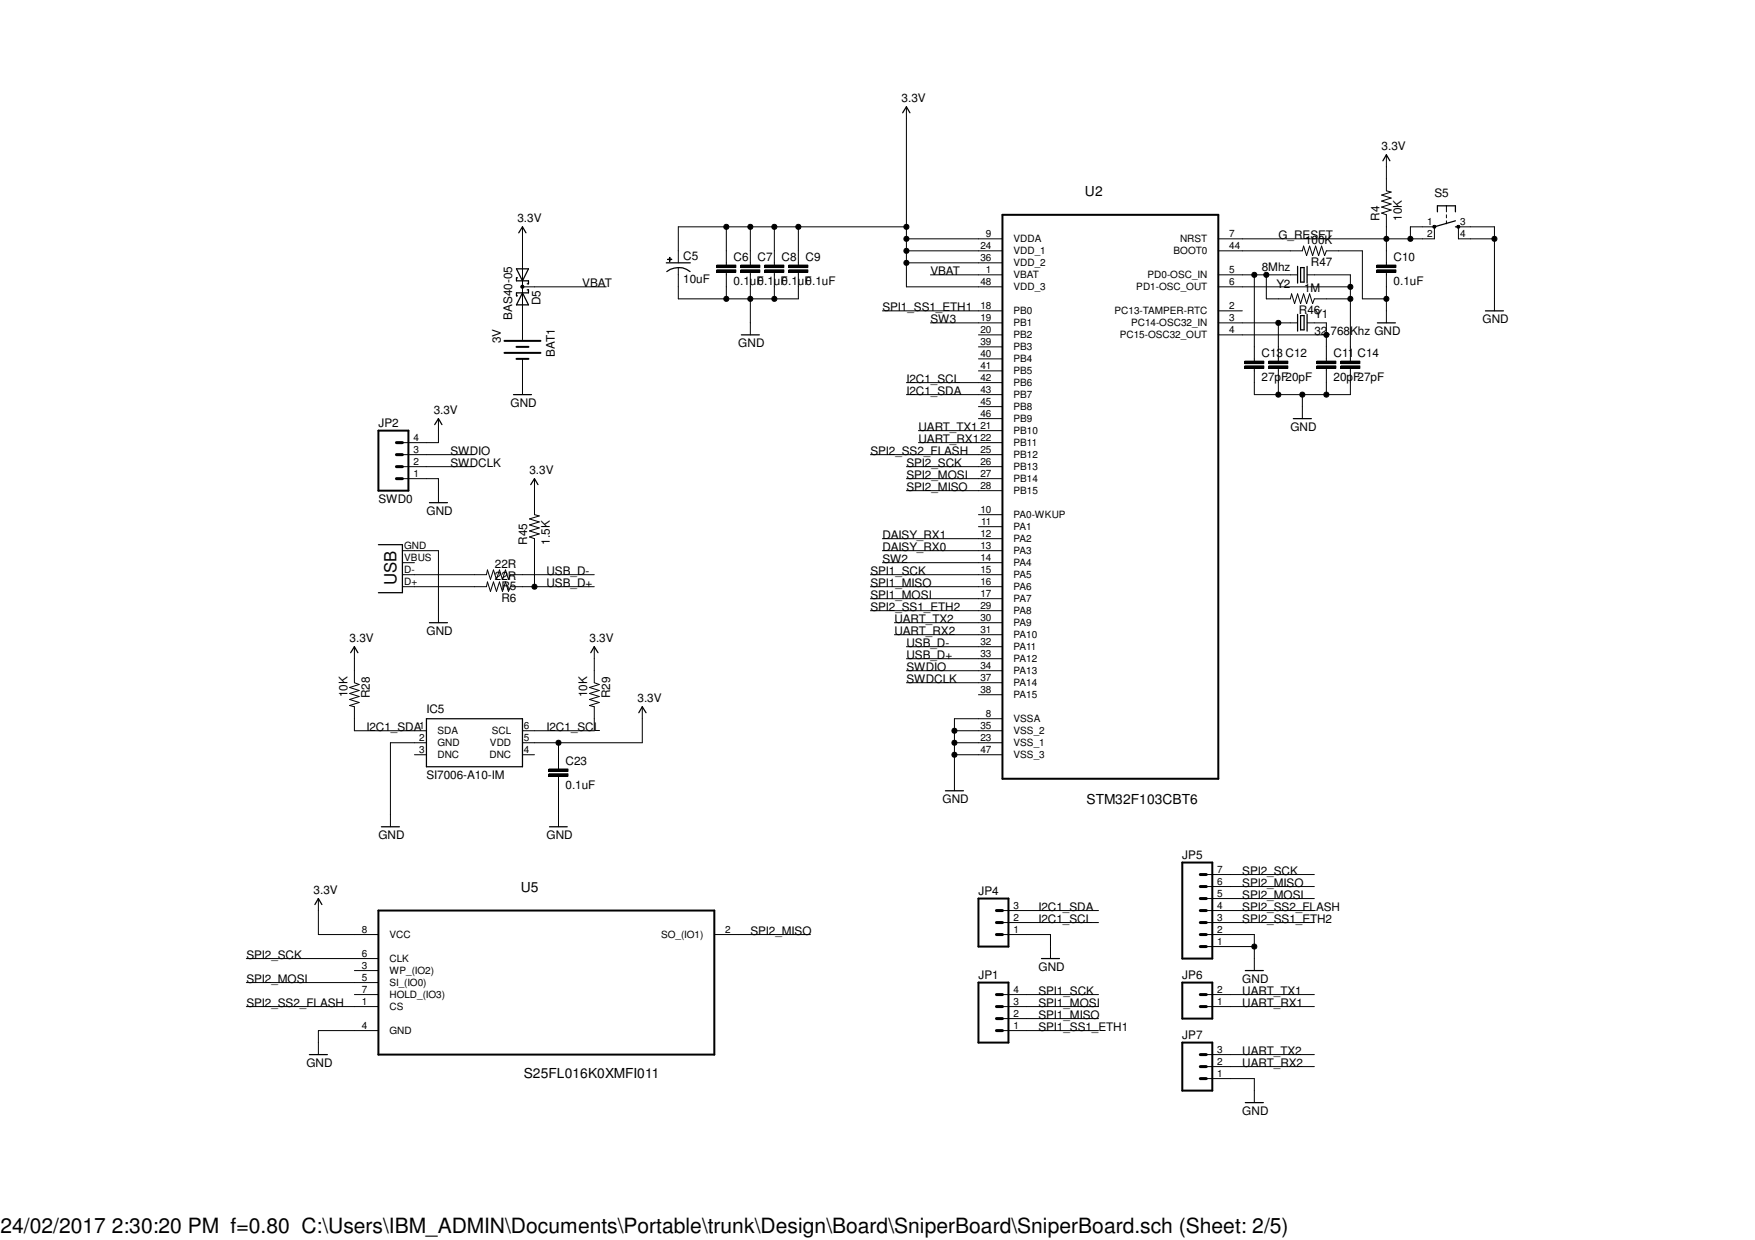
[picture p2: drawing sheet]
<svg xmlns="http://www.w3.org/2000/svg" width="297mm" height="210mm" viewBox="0 0 297 210" stroke-linecap="round" stroke-linejoin="round" font-family="sans-serif">
<g fill="none" stroke="#000" stroke-width=".17">
<path d="M153.4 18.1v30.5h16.3M88.4 38.4v19.1M122.9 38.4v6.5M127 38.4v6.5M131.1 38.4v6.5M135.1 38.4v6.5M153.4 38.4h-38.6v6.1M234.7 26.2v6.1l.8 .2-1.7 .5 1.7 .5-1.7 .5 1.7 .5-1.7 .6 1.7 .5-1.7 .5 .9 .3v8.5M242.6 38.2h.3l.1 .2-.1 .2-.1 .1-.2-.1zM244.8 34.8v1.1M244.8 36.4v.5M244.8 37.4v.5"/>
<path d="M246.6 38.2h.4l.1 .2-.1 .2-.2 .1-.2-.1zM88.2 48.3h.2h.2l.1 .3-.1 .1-.2 .1-.2-.1-.1-.1zM88.4 48.6h14.2M113 43.9h.7zM113.3 43.6l.1 .6zM114.8 45.3v5.3h20.3v-4.5M121.3 45.7h3.2v.4h-3.2zM121.3 44.9h3.2v.4h-3.2zM122.9 46.1v4.5M125.4 45.7h3.2v.4h-3.2zM125.4 44.9h3.2v.4h-3.2zM127 46.1v10.6"/>
<path d="M129.5 45.7h3.2v.4h-3.2zM129.5 44.9h3.2v.4h-3.2zM131.1 46.1v4.5M133.5 45.7h3.2v.4h-3.2zM133.5 44.9h3.2v.4h-3.2zM149.3 52.6h20.4M153.4 40.4h16.3M153.4 42.5h16.3M153.4 44.5h16.3M157.5 46.5h12.2M157.5 54.7h12.2M165.6 56.7h4.1"/>
<path d="M165.6 58.7h4.1M206.2 40.4h36.6v-2h-4.1v2M206.2 42.5h14.2l.2-.8 .5 1.6 .6-1.6 .5 1.6 .5-1.6 .5 1.6 .5-1.6 .5 1.6 .3-.8h6.1v8.1h4.1M206.2 46.5h13.4M206.2 48.6h22.4M206.2 52.6h4.1M206.2 54.7h13.4M206.2 56.7h18.3M212.3 46.5v14.6M214.3 46.5v4.1h4.1l.2-.9 .5 1.7 .5-1.7 .5 1.7 .5-1.7 .5 1.7 .6-1.7 .5 1.7 .3-.8h6.1M216.4 54.7v6.4M221.2 46.5h7.4v14.6"/>
<path d="M221.2 54.7h3.3v6.4M233 45.7h3.3v.4h-3.3zM233 44.9h3.3v.4h-3.3zM234.7 46.1v8.6M252.9 40.4h-6.1v-2h6.1v14.2M68.1 77h12.2M68.1 79h12.2M74.2 70.9v4h-6.1M88.4 60.7v6.1M147.3 77h22.4M153.4 64.8h16.3M153.4 66.8h16.3"/>
<path d="M153.4 79h16.3M155.4 72.9h14.3M155.4 74.9h14.3M165.6 60.7h4.1M165.6 62.8h4.1M165.6 68.8h4.1M165.6 70.9h4.1M210.7 61.9h3.2v.5h-3.2zM210.7 61.1h3.2v.5h-3.2zM212.3 62.4v4.4h16.3v-4.4M214.8 61.9h3.2v.5h-3.2zM214.8 61.1h3.2v.5h-3.2z"/>
<path d="M216.4 62.4v4.4M220.4 66.8v4.1M222.9 61.9h3.2v.5h-3.2zM222.9 61.1h3.2v.5h-3.2zM224.5 62.4v4.4M226.9 61.9h3.3v.5h-3.3zM226.9 61.1h3.3v.5h-3.3zM68.1 81h6.1v4.1M68.1 93.2h6.1v12.2M68.1 95.2h2M68.1 97.3h14.2l.2-.8 .5 1.6 .5-1.6 .5 1.6 .5-1.6 .5 1.6 .6-1.6 .5 1.6 .3-.8h14.2M68.1 99.3h14.2l.2-.8 .5 1.6 .5-1.6 .5 1.6 .5-1.6 .5 1.6 .6-1.6 .5 1.6 .3-.8h14.2"/>
<path d="M90.5 81v6.1l.8 .2-1.7 .5 1.7 .5-1.7 .6 1.7 .5-1.7 .5 1.7 .5-1.7 .5 .9 .3v8.1M147.3 97.3h22.4M147.3 99.3h22.4M149.3 91.2h20.4M149.3 93.2h20.4M149.3 95.2h20.4M153.4 81h16.3M153.4 83.1h16.3M165.6 87.1h4.1M165.6 89.2h4.1M60 109.5v6.1l.8 .3-1.6 .5 1.6 .5-1.6 .5 1.6 .5-1.6 .5 1.6 .5-1.6 .5 .8 .2v4.1h12.2M100.6 109.5v6.1l.8 .3-1.6 .5 1.6 .5-1.6 .5 1.6 .5-1.6 .5 1.6 .5-1.6 .5 .8 .2v4.1h-12.2"/>
<path d="M108.7 119.6v6.1h-20.3M147.3 101.3h22.4M147.3 103.4h22.4M151.4 105.4h18.3M151.4 107.4h18.3M153.4 109.5h16.3M153.4 111.5h16.3M153.4 113.5h16.3M153.4 115.6h16.3M165.6 117.6h4.1M70.1 127.8h2.1M72.2 125.7h-6.1v14.3"/>
<path d="M88.4 127.8h2.1M92.9 131h3.2v.4h-3.2zM92.9 130.2h3.2v.4h-3.2zM94.5 125.7v4.5M94.5 131.4v8.6M161.5 123.7h8.2M161.5 125.7h8.2M161.5 127.8h8.2M169.7 121.7h-8.2v12.2M53.9 152.1v6.1h10.1M120.9 158.2h16.3M169.7 158.2h8.1v4.1"/>
<path d="M169.7 156.2h16.2M169.7 154.1h16.2M204.2 158.2h8.1v6.1M204.2 156.2h18.3M204.2 154.1h18.3M204.2 152.1h18.3M204.2 150.1h18.3M204.2 148h18.3M41.7 162.3h22.3M41.7 166.3h22.3M41.7 170.4h22.3M60 164.3h4"/>
<path d="M60 168.4h4M64 174.5h-10.1v4M169.7 168.4h16.2M169.7 170.4h16.2M169.7 174.5h16.2M169.7 172.4h16.2M204.2 168.4h18.3M204.2 170.4h18.3M204.2 160.2h8.1M204.2 178.5h18.3M204.2 182.6h8.1v4M204.2 180.6h18.3"/>
<circle cx="122.9" cy="38.4" r=".43"/>
<circle cx="127" cy="38.4" r=".43"/>
<circle cx="131.1" cy="38.4" r=".43"/>
<circle cx="135.1" cy="38.4" r=".43"/>
<circle cx="153.4" cy="38.4" r=".43"/>
<circle cx="122.9" cy="50.6" r=".43"/>
<circle cx="127" cy="50.6" r=".43"/>
<circle cx="131.1" cy="50.6" r=".43"/>
<circle cx="153.4" cy="42.5" r=".43"/>
<circle cx="153.4" cy="40.4" r=".43"/>
<circle cx="153.4" cy="44.5" r=".43"/>
<circle cx="212.3" cy="46.5" r=".43"/>
<circle cx="214.3" cy="46.5" r=".43"/>
<circle cx="216.4" cy="54.7" r=".43"/>
<circle cx="224.5" cy="56.7" r=".43"/>
<circle cx="228.5" cy="50.6" r=".43"/>
<circle cx="228.5" cy="48.6" r=".43"/>
<circle cx="234.6" cy="50.6" r=".43"/>
<circle cx="234.6" cy="40.4" r=".43"/>
<circle cx="238.7" cy="40.4" r=".43"/>
<circle cx="252.9" cy="40.4" r=".43"/>
<circle cx="216.4" cy="66.8" r=".43"/>
<circle cx="220.4" cy="66.8" r=".43"/>
<circle cx="224.5" cy="66.8" r=".43"/>
<circle cx="90.5" cy="99.3" r=".43"/>
<circle cx="94.5" cy="125.7" r=".43"/>
<circle cx="161.5" cy="123.7" r=".43"/>
<circle cx="161.5" cy="125.7" r=".43"/>
<circle cx="161.5" cy="127.8" r=".43"/>
<circle cx="212.3" cy="160.2" r=".43"/>
</g>
<path d="M169.7 36.4h36.5v95.4h-36.5zM85.4 57.7h6.1M85.4 59.7h6.1M87.4 58.7h2M64 72.9h5.1v10.2h-5.1zM87.4 60.7h2M64 154.1h56.9v24.4h-56.9zM165.6 152.1h5.1v8.1h-5.1zM200.1 146h5.1v16.3h-5.1zM165.6 166.3h5.1v10.2h-5.1zM200.1 176.5h5.1v8.1h-5.1zM200.1 166.3h5.1v6.1h-5.1z" fill="none" stroke="#000" stroke-width=".34"/>
<g fill="none" stroke="#000" stroke-width=".21">
<path d="M152.8 19.1l.6-1 .6 1M87.8 39.4l.6-1 .6 1M234.1 27.2l.6-1 .5 1M243.3 35.9v-1.1h3v1.1M246.3 38.4h.5M246.3 37.4l-3.5 1M87.4 45.5h2l-1 2zM87.6 47h-.2v.5h2v.5h-.2M88.4 49.6l1 2h-2zM89.2 49.1h.2v.5h-2v.5h.2M112.8 44.5h4M112.9 46a3.2 3.2 0 0 1 3.9 0"/>
<path d="M125.5 56.7h3M219.6 45.1v2.8M219.6 53.2v2.8M220.1 45.3h.6v2.5h-.6zM220.1 53.4h.6v2.4h-.6zM221.2 45.1v2.8M221.2 53.2v2.8M233.1 54.7h3.1M251.4 52.6h3.1M73.6 71.9l.6-1 .6 1M86.9 66.8h3.1M218.9 70.9h3.1"/>
<path d="M64 92.2h4.1v8.1h-4.1M72.7 85.1h3M89.8 82l.7-1 .6 1M59.3 110.5l.7-1 .6 1M72.7 105.4h3M100 110.5l.6-1 .6 1M64.6 140h3M72.2 121.7h16.2v8.1h-16.2zM93 140h3M108.1 120.6l.6-1 .6 1M160 133.9h3.1M53.3 153.1l.6-1 .6 1"/>
<path d="M52.4 178.5h3M176.3 162.3h3M210.8 164.3h3M210.8 186.6h3"/>
</g>
<g fill="none" stroke="#000" stroke-width=".42">
<path d="M121.3 45.9h3.2M121.3 45.1h3.2M125.4 45.9h3.2M125.4 45.1h3.2M129.5 45.9h3.2M129.5 45.1h3.2M133.5 45.9h3.2M133.5 45.1h3.2M233 45.9h3.3M233 45.1h3.3M210.7 62.1h3.2M210.7 61.3h3.2"/>
<path d="M214.8 62.1h3.2M214.8 61.3h3.2M222.9 62.1h3.2M222.9 61.3h3.2M226.9 62.1h3.3M226.9 61.3h3.3M92.9 131.2h3.2M92.9 130.4h3.2"/>
</g>
<g fill="none" stroke="#000" stroke-width=".51">
<path d="M67.1 77h1M67.1 79h1M67.1 74.9h1M67.1 81h1M168.7 154.1h1M168.7 156.2h1M168.7 158.2h1M203.2 154.1h1M203.2 156.2h1M203.2 158.2h1M203.2 152.1h1M203.2 150.1h1"/>
<path d="M203.2 148h1M168.7 170.4h1M168.7 172.4h1M168.7 174.5h1M168.7 168.4h1M203.2 170.4h1M203.2 168.4h1M203.2 160.2h1M203.2 178.5h1M203.2 180.6h1M203.2 182.6h1"/>
</g>
<g fill="#000">
<path d="M242.6 38.2h.3l.1 .2-.1 .2-.1 .1-.2-.1z" fill-rule="evenodd"/>
<path d="M246.6 38.2h.4l.1 .2-.1 .2-.2 .1-.2-.1z" fill-rule="evenodd"/>
<path d="M88.2 48.3h.2h.2l.1 .3-.1 .1-.2 .1-.2-.1-.1-.1z" fill-rule="evenodd"/>
<path d="M113 43.9h.7z" fill-rule="evenodd"/>
<path d="M113.3 43.6l.1 .6z" fill-rule="evenodd"/>
<circle cx="122.9" cy="38.4" r=".43"/>
<circle cx="127" cy="38.4" r=".43"/>
<circle cx="131.1" cy="38.4" r=".43"/>
<circle cx="135.1" cy="38.4" r=".43"/>
<circle cx="153.4" cy="38.4" r=".43"/>
<circle cx="122.9" cy="50.6" r=".43"/>
<circle cx="127" cy="50.6" r=".43"/>
<circle cx="131.1" cy="50.6" r=".43"/>
<circle cx="153.4" cy="42.5" r=".43"/>
<circle cx="153.4" cy="40.4" r=".43"/>
<circle cx="153.4" cy="44.5" r=".43"/>
<circle cx="212.3" cy="46.5" r=".43"/>
<circle cx="214.3" cy="46.5" r=".43"/>
<circle cx="216.4" cy="54.7" r=".43"/>
<circle cx="224.5" cy="56.7" r=".43"/>
<circle cx="228.5" cy="50.6" r=".43"/>
<circle cx="228.5" cy="48.6" r=".43"/>
<circle cx="234.6" cy="50.6" r=".43"/>
<circle cx="234.6" cy="40.4" r=".43"/>
<circle cx="238.7" cy="40.4" r=".43"/>
<circle cx="252.9" cy="40.4" r=".43"/>
<circle cx="216.4" cy="66.8" r=".43"/>
<circle cx="220.4" cy="66.8" r=".43"/>
<circle cx="224.5" cy="66.8" r=".43"/>
<circle cx="90.5" cy="99.3" r=".43"/>
<circle cx="94.5" cy="125.7" r=".43"/>
<circle cx="161.5" cy="123.7" r=".43"/>
<circle cx="161.5" cy="125.7" r=".43"/>
<circle cx="161.5" cy="127.8" r=".43"/>
<circle cx="212.3" cy="160.2" r=".43"/>
</g>
<text font-size="3.6" x=".1" y="208.7">24/02/2017 2:30:20 PM f=0.80 C:\Users\IBM_ADMIN\Documents\Portable\trunk\Design\Board\SniperBoard\SniperBoard.sch (Sheet: 2/5)</text>
<text font-size="2.8" x="67.1" y="99.1" transform="rotate(-90 67.1 99.1)">USB</text>
<g font-size="2.3">
<text x="183.6" y="33.1">U2</text>
<text x="183.9" y="136.1">STM32F103CBT6</text>
<text x="88.2" y="150.9">U5</text>
<text x="88.6" y="182.5">S25FL016K0XMFI011</text>
</g>
<g font-size="2">
<text x="152.6" y="17.3">3.3V</text>
<text x="233.8" y="25.4">3.3V</text>
<text x="242.8" y="33.3">S5</text>
<text x="87.6" y="37.6">3.3V</text>
<text x="216.4" y="40.4">G_RESET</text>
<text x="220.9" y="41.2">100K</text>
<text x="233.5" y="37.4" transform="rotate(-90 233.5 37.4)">R4</text>
<text x="237.3" y="37.4" transform="rotate(-90 237.3 37.4)">10K</text>
<text x="115.7" y="47.8">10uF</text>
<text x="115.7" y="44">C5</text>
<text x="124.2" y="44.2">C6</text>
<text x="128.2" y="44.2">C7</text>
<text x="132.3" y="44.2">C8</text>
<text x="136.4" y="44.2">C9</text>
<text x="157.5" y="46.5">VBAT</text>
<text x="213.6" y="45.9">8Mhz</text>
<text x="221.9" y="45.1">R47</text>
<text x="235.9" y="44.2">C10</text>
<text x="91.5" y="51.7" transform="rotate(-90 91.5 51.7)">D5</text>
<text x="98.5" y="48.6">VBAT</text>
<text x="124.2" y="48.3">0.1uF</text>
<text x="128.2" y="48.3">0.1uF</text>
<text x="132.3" y="48.3">0.1uF</text>
<text x="136.4" y="48.3">0.1uF</text>
<text x="149.3" y="52.6">SPI1_SS1_ETH1</text>
<text x="216" y="48.8">Y2</text>
<text x="219.8" y="53.2">R46</text>
<text x="220.7" y="49.4">1M</text>
<text x="222.5" y="53.8">Y1</text>
<text x="235.9" y="48.3">0.1uF</text>
<text x="84.8" y="58.1" transform="rotate(-90 84.8 58.1)">3V</text>
<text x="86.7" y="54.1" transform="rotate(-90 86.7 54.1)">BAS40-05</text>
<text x="125" y="58.7">GND</text>
<text x="157.5" y="54.7">SW3</text>
<text x="222.5" y="56.7">32.768Khz GND</text>
<text x="250.9" y="54.7">GND</text>
<text x="93.9" y="60.5" transform="rotate(-90 93.9 60.5)">BAT1</text>
<text x="153.4" y="64.8">I2C1_SCL</text>
<text x="213.5" y="64.5">27pF20pF</text>
<text x="213.5" y="60.4">C13 C12</text>
<text x="225.7" y="64.5">20pF27pF</text>
<text x="225.7" y="60.4">C11 C14</text>
<text x="73.4" y="70.1">3.3V</text>
<text x="86.4" y="68.8">GND</text>
<text x="153.4" y="66.8">I2C1_SDA</text>
<text x="64" y="72.3">JP2</text>
<text x="76.2" y="77">SWDIO</text>
<text x="147.3" y="77">SPI2_SS2_FLASH</text>
<text x="155.4" y="72.9">UART_TX1</text>
<text x="155.4" y="74.9">UART_RX1</text>
<text x="218.4" y="72.9">GND</text>
<text x="76.2" y="79">SWDCLK</text>
<text x="89.6" y="80.2">3.3V</text>
<text x="153.4" y="79">SPI2_SCK</text>
<text x="153.4" y="81">SPI2_MOSI</text>
<text x="153.4" y="83.1">SPI2_MISO</text>
<text x="64" y="85.1">SWD0</text>
<text x="72.2" y="87.1">GND</text>
<text x="89.2" y="92.2" transform="rotate(-90 89.2 92.2)">R45</text>
<text x="93.1" y="92.2" transform="rotate(-90 93.1 92.2)">1.5K</text>
<text x="149.3" y="91.2">DAISY_RX1</text>
<text x="149.3" y="93.2">DAISY_RX0</text>
<text x="149.3" y="95.2">SW2</text>
<text x="83.8" y="96.1">22R</text>
<text x="83.8" y="98.1">22R</text>
<text x="84.9" y="99.9">R5</text>
<text x="84.9" y="101.9">R6</text>
<text x="92.5" y="97.3">USB_D-</text>
<text x="92.5" y="99.3">USB_D+</text>
<text x="147.3" y="97.3">SPI1_SCK</text>
<text x="147.3" y="99.3">SPI1_MISO</text>
<text x="147.3" y="101.3">SPI1_MOSI</text>
<text x="72.2" y="107.4">GND</text>
<text x="147.3" y="103.4">SPI2_SS1_ETH2</text>
<text x="151.4" y="105.4">UART_TX2</text>
<text x="151.4" y="107.4">UART_RX2</text>
<text x="59.2" y="108.7">3.3V</text>
<text x="99.8" y="108.7">3.3V</text>
<text x="153.4" y="113.5">SWDIO</text>
<text x="153.4" y="109.5">USB_D-</text>
<text x="153.4" y="111.5">USB_D+</text>
<text x="58.8" y="118.1" transform="rotate(-90 58.8 118.1)">10K</text>
<text x="62.6" y="118.2" transform="rotate(-90 62.6 118.2)">R28</text>
<text x="99.4" y="118.1" transform="rotate(-90 99.4 118.1)">10K</text>
<text x="103.2" y="118.2" transform="rotate(-90 103.2 118.2)">R29</text>
<text x="107.9" y="118.8">3.3V</text>
<text x="153.4" y="115.6">SWDCLK</text>
<text x="62" y="123.7">I2C1_SDA</text>
<text x="72.2" y="120.6">IC5</text>
<text x="92.5" y="123.7">I2C1_SCL</text>
<text x="72.2" y="131.8">SI7006-A10-IM</text>
<text x="95.7" y="129.5">C23</text>
<text x="95.7" y="133.5">0.1uF</text>
<text x="159.5" y="135.9">GND</text>
<text x="64" y="142">GND</text>
<text x="92.5" y="142">GND</text>
<text x="200.1" y="145.4">JP5</text>
<text x="210.3" y="148">SPI2_SCK</text>
<text x="53.1" y="151.3">3.3V</text>
<text x="165.6" y="151.5">JP4</text>
<text x="175.8" y="154.1">I2C1_SDA</text>
<text x="210.3" y="154.1">SPI2_SS2_FLASH</text>
<text x="210.3" y="152.1">SPI2_MOSI</text>
<text x="210.3" y="150.1">SPI2_MISO</text>
<text x="127" y="158.2">SPI2_MISO</text>
<text x="175.8" y="156.2">I2C1_SCL</text>
<text x="210.3" y="156.2">SPI2_SS1_ETH2</text>
<text x="41.7" y="162.3">SPI2_SCK</text>
<text x="41.7" y="166.3">SPI2_MOSI</text>
<text x="165.6" y="165.7">JP1</text>
<text x="175.8" y="164.3">GND</text>
<text x="200.1" y="165.7">JP6</text>
<text x="210.3" y="166.3">GND</text>
<text x="41.7" y="170.4">SPI2_SS2_FLASH</text>
<text x="175.8" y="168.4">SPI1_SCK</text>
<text x="175.8" y="172.4">SPI1_MISO</text>
<text x="175.8" y="170.4">SPI1_MOSI</text>
<text x="210.3" y="168.4">UART_TX1</text>
<text x="210.3" y="170.4">UART_RX1</text>
<text x="175.8" y="174.5">SPI1_SS1_ETH1</text>
<text x="200.1" y="175.9">JP7</text>
<text x="210.3" y="178.5">UART_TX2</text>
<text x="51.9" y="180.6">GND</text>
<text x="210.3" y="180.6">UART_RX2</text>
<text x="210.3" y="188.7">GND</text>
</g>
<g font-size="1.7">
<text x="166.9" y="40.1">9</text>
<text x="171.5" y="41">VDDA</text>
<text x="199.7" y="41">NRST</text>
<text x="208.1" y="40.1">7</text>
<text x="241.6" y="38.1">1</text>
<text x="241.6" y="40.1">2</text>
<text x="247.1" y="38.1">3</text>
<text x="247.1" y="40.1">4</text>
<text x="165.9" y="42.2">24</text>
<text x="165.9" y="44.2">36</text>
<text x="166.9" y="46.2">1</text>
<text x="171.5" y="43.1">VDD_1</text>
<text x="171.5" y="45.1">VDD_2</text>
<text x="171.5" y="47.1">VBAT</text>
<text x="194.2" y="47.1">PD0-OSC_IN</text>
<text x="198.6" y="43.1">BOOT0</text>
<text x="208.1" y="42.2">44</text>
<text x="208.1" y="46.2">5</text>
<text x="165.9" y="48.3">48</text>
<text x="165.9" y="52.3">18</text>
<text x="171.5" y="49.1">VDD_3</text>
<text x="171.5" y="53.2">PB0</text>
<text x="188.6" y="53.2">PC13-TAMPER-RTC</text>
<text x="192.3" y="49.1">PD1-OSC_OUT</text>
<text x="208.1" y="48.3">6</text>
<text x="208.1" y="52.3">2</text>
<text x="165.9" y="54.4">19</text>
<text x="165.9" y="56.4">20</text>
<text x="165.9" y="58.4">39</text>
<text x="171.5" y="55.2">PB1</text>
<text x="171.5" y="57.3">PB2</text>
<text x="171.5" y="59.3">PB3</text>
<text x="189.5" y="57.3">PC15-OSC32_OUT</text>
<text x="191.4" y="55.2">PC14-OSC32_IN</text>
<text x="208.1" y="54.4">3</text>
<text x="208.1" y="56.4">4</text>
<text x="165.9" y="60.5">40</text>
<text x="165.9" y="62.5">41</text>
<text x="165.9" y="64.5">42</text>
<text x="171.5" y="61.3">PB4</text>
<text x="171.5" y="63.4">PB5</text>
<text x="171.5" y="65.4">PB6</text>
<text x="165.9" y="66.5">43</text>
<text x="165.9" y="68.6">45</text>
<text x="165.9" y="70.6">46</text>
<text x="171.5" y="67.4">PB7</text>
<text x="171.5" y="69.5">PB8</text>
<text x="171.5" y="71.5">PB9</text>
<text x="70" y="76.7">3</text>
<text x="70" y="74.7">4</text>
<text x="165.9" y="72.6">21</text>
<text x="165.9" y="74.7">22</text>
<text x="165.9" y="76.7">25</text>
<text x="171.5" y="73.5">PB10</text>
<text x="171.5" y="75.6">PB11</text>
<text x="171.5" y="77.6">PB12</text>
<text x="70" y="80.8">1</text>
<text x="70" y="78.7">2</text>
<text x="165.9" y="78.7">26</text>
<text x="165.9" y="80.8">27</text>
<text x="165.9" y="82.8">28</text>
<text x="171.5" y="79.6">PB13</text>
<text x="171.5" y="81.7">PB14</text>
<text x="171.5" y="83.7">PB15</text>
<text x="165.9" y="86.9">10</text>
<text x="166.1" y="88.9">11</text>
<text x="171.5" y="87.8">PA0-WKUP</text>
<text x="171.5" y="89.8">PA1</text>
<text x="68.4" y="95">VBUS</text>
<text x="68.4" y="92.9">GND</text>
<text x="165.9" y="90.9">12</text>
<text x="165.9" y="92.9">13</text>
<text x="165.9" y="95">14</text>
<text x="171.5" y="91.8">PA2</text>
<text x="171.5" y="93.9">PA3</text>
<text x="171.5" y="95.9">PA4</text>
<text x="68.4" y="99">D+</text>
<text x="68.4" y="97">D-</text>
<text x="165.9" y="97">15</text>
<text x="165.9" y="99">16</text>
<text x="165.9" y="101">17</text>
<text x="171.5" y="97.9">PA5</text>
<text x="171.5" y="99.9">PA6</text>
<text x="171.5" y="101.9">PA7</text>
<text x="165.9" y="103.1">29</text>
<text x="165.9" y="105.1">30</text>
<text x="165.9" y="107.1">31</text>
<text x="171.5" y="104">PA8</text>
<text x="171.5" y="106">PA9</text>
<text x="165.9" y="109.2">32</text>
<text x="165.9" y="111.2">33</text>
<text x="165.9" y="113.2">34</text>
<text x="171.5" y="108">PA10</text>
<text x="171.5" y="110.1">PA11</text>
<text x="171.5" y="112.1">PA12</text>
<text x="165.9" y="115.3">37</text>
<text x="165.9" y="117.3">38</text>
<text x="171.5" y="114.1">PA13</text>
<text x="171.5" y="116.2">PA14</text>
<text x="171.5" y="118.2">PA15</text>
<text x="70.9" y="123.4">1</text>
<text x="70.9" y="125.4">2</text>
<text x="74" y="124.3">SDA</text>
<text x="83.2" y="124.3">SCL</text>
<text x="88.7" y="125.4">5</text>
<text x="88.7" y="123.4">6</text>
<text x="165.9" y="123.4">35</text>
<text x="165.9" y="125.4">23</text>
<text x="166.9" y="121.4">8</text>
<text x="171.5" y="122.3">VSSA</text>
<text x="171.5" y="124.3">VSS_2</text>
<text x="70.9" y="127.5">3</text>
<text x="74" y="128.4">DNC</text>
<text x="74" y="126.3">GND</text>
<text x="82.8" y="128.4">DNC</text>
<text x="82.9" y="126.3">VDD</text>
<text x="88.7" y="127.5">4</text>
<text x="165.9" y="127.5">47</text>
<text x="171.5" y="126.3">VSS_1</text>
<text x="171.5" y="128.4">VSS_3</text>
<text x="206" y="149.8">6</text>
<text x="206" y="147.8">7</text>
<text x="171.5" y="155.9">2</text>
<text x="171.5" y="153.9">3</text>
<text x="206" y="155.9">3</text>
<text x="206" y="153.9">4</text>
<text x="206" y="151.8">5</text>
<text x="61.3" y="157.9">8</text>
<text x="65.9" y="158.8">VCC</text>
<text x="111.9" y="158.8">SO_(IO1)</text>
<text x="122.8" y="157.9">2</text>
<text x="171.5" y="157.9">1</text>
<text x="206" y="160">1</text>
<text x="206" y="157.9">2</text>
<text x="61.3" y="162">6</text>
<text x="61.3" y="164">3</text>
<text x="61.3" y="166.1">5</text>
<text x="65.9" y="162.9">CLK</text>
<text x="65.9" y="164.9">WP_(IO2)</text>
<text x="65.9" y="167">SI_(IO0)</text>
<text x="61.3" y="168.1">7</text>
<text x="61.3" y="170.1">1</text>
<text x="65.9" y="169">HOLD_(IO3)</text>
<text x="65.9" y="171">CS</text>
<text x="171.5" y="172.1">2</text>
<text x="171.5" y="170.1">3</text>
<text x="171.5" y="168.1">4</text>
<text x="206" y="170.1">1</text>
<text x="206" y="168.1">2</text>
<text x="61.3" y="174.2">4</text>
<text x="65.9" y="175.1">GND</text>
<text x="171.5" y="174.2">1</text>
<text x="206" y="178.2">3</text>
<text x="206" y="182.3">1</text>
<text x="206" y="180.3">2</text>
</g>
</svg>
